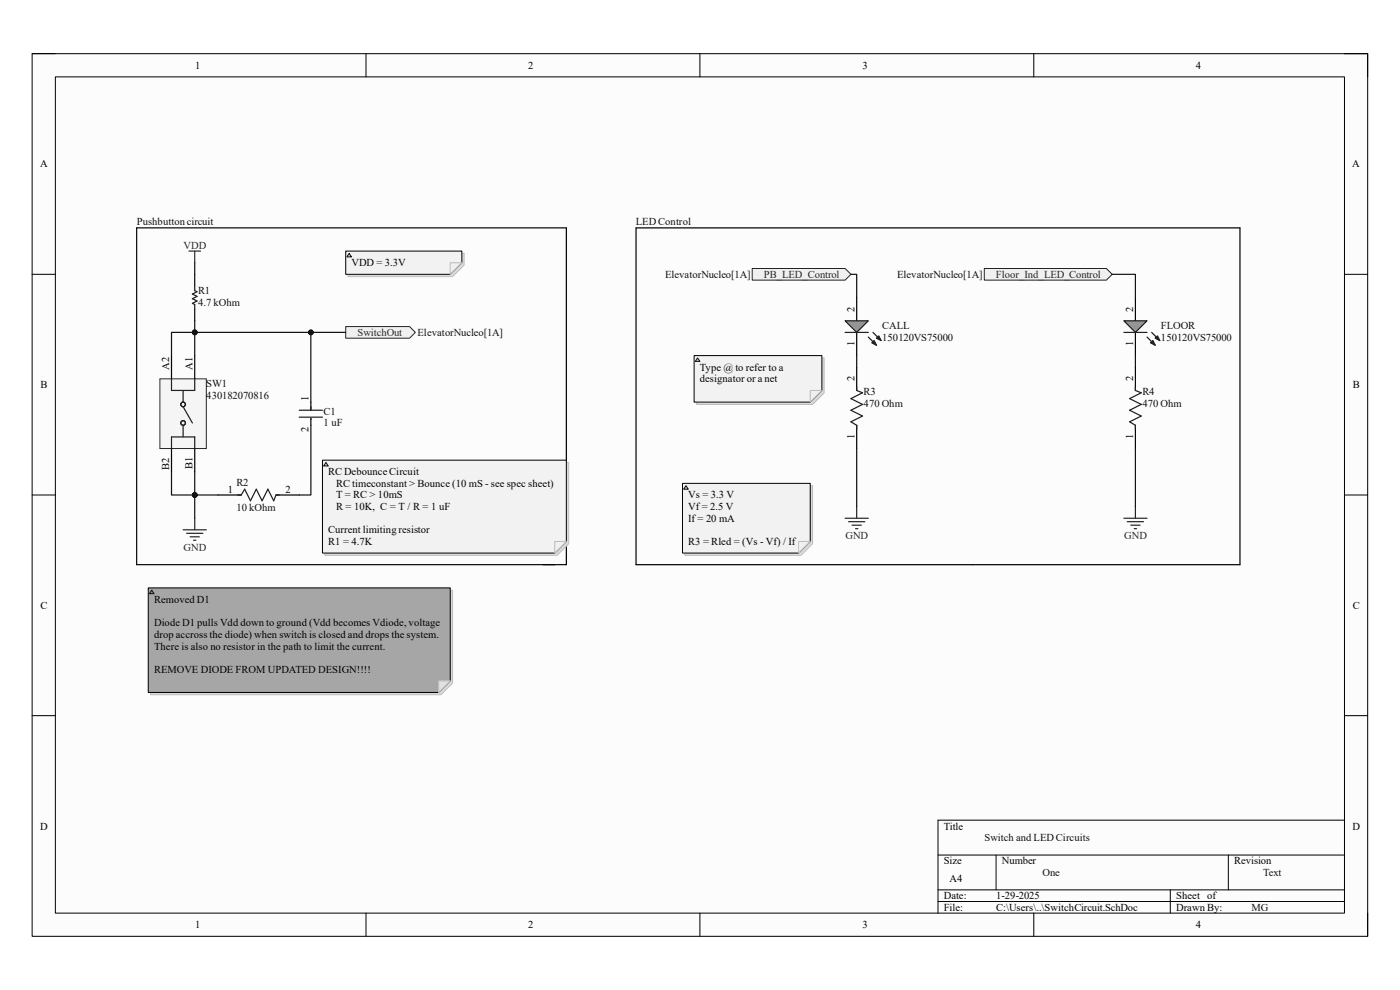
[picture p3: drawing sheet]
<svg xmlns="http://www.w3.org/2000/svg" width="297mm" height="210mm" viewBox="0 0 297 210" stroke-linecap="round" stroke-linejoin="round" font-family="sans-serif">
<path d="M6.8 11.4h283.4v187.2h-283.4z" fill-rule="evenodd" fill="#fcfcfc"/>
<path d="M6.8 11.4h283.4v187.2h-283.4z" fill="none" stroke="#000" stroke-width=".21"/>
<path d="M11.7 16.3h273.5v177.4h-273.5z" fill-rule="evenodd" fill="#fcfcfc"/>
<g fill="none" stroke="#000" stroke-width=".21">
<path d="M6.8 11.4h4.9M11.7 16.3h273.5v177.4h-273.5zM77.6 11.4v4.9M148.5 11.4v4.9M219.3 11.4v4.9M285.2 11.4h5v4.9M6.8 58.2h4.9M285.2 58.2h5M6.8 105h4.9M285.2 105h5M6.8 151.8h4.9M285.2 151.8h5"/>
<path d="M285.2 174h-86.2v19.7M77.6 193.7v4.9M148.5 193.7v4.9M199 181.4h86.2M199 188.8h86.2M199 191.2h86.2M211.3 181.4v7.4M219.3 193.7v4.9M248.3 188.8v4.9M260.6 181.4v7.4M290.2 193.7v4.9"/>
</g>
<path d="M38.8 112.4h5M39.6 113.1h3.4M40.3 113.9h2M41.1 114.6h.5M41.3 109.9v2.5" fill="none" stroke="#262626" stroke-width=".25"/>
<path d="M73.3 69.3h13.6l1.2 1.2-1.2 1.2h-13.6z" fill-rule="evenodd" fill="#f0f0f0"/>
<path d="M73.3 69.3h13.6l1.2 1.2-1.2 1.2h-13.6z" fill="none" stroke="#262626" stroke-width=".21"/>
<path d="M40.1 53.3h2.4M41.3 53.3v2.4" fill="none" stroke="#262626" stroke-width=".25"/>
<path d="M33.9 80.4h9.9v14.7h-9.9z" fill-rule="evenodd" fill="#f5f5f5"/>
<path d="M33.9 80.4h9.9v14.7h-9.9z" fill="none" stroke="#262626" stroke-width=".21"/>
<path d="M41.3 58.2v2.5M36.4 75.4v5M41.3 65.6v2.4M41.3 75.4v5M36.4 95.1v5M41.3 95.1v5" fill="none" stroke="#000" stroke-width=".25"/>
<g fill="none" stroke="#1c1c1c" stroke-width=".25">
<path d="M41.3 60.7v.9l.5 .3-1 .5 1 .5-1 .5 1 .5-1 .5 .5 .2v1M36.4 80.4v2.4h4.9v-2.4M36.4 95.1v-2.4h4.9v2.4M38.8 82.8v2.5M38.8 90.2v2.5M38.8 86.3l2 3.4"/>
<circle cx="38.8" cy="85.8" r=".49"/>
<circle cx="38.8" cy="89.7" r=".49"/>
</g>
<path d="M159.6 57h19.7l1.2 1.2-1.2 1.2h-19.7z" fill-rule="evenodd" fill="#f0f0f0"/>
<path d="M159.6 57h19.7l1.2 1.2-1.2 1.2h-19.7z" fill="none" stroke="#262626" stroke-width=".21"/>
<path d="M29 48.3h91.2v71.5h-91.2zM134.9 48.3v71.5h128.2v-71.5h-128.2M66 85.3v1.7M66 88.7v1.5" fill="none" stroke="#000" stroke-width=".25"/>
<path d="M179.3 109.9h4.9M180 110.7h3.5M180.8 111.4h1.9M181.5 112.2h.5M181.7 107.5v2.4M238.4 109.9h4.9M239.2 110.7h3.4M239.9 111.4h2M240.6 112.2h.5M240.9 107.5v2.4" fill="none" stroke="#262626" stroke-width=".25"/>
<path d="M63.5 87h4.9M63.5 88.5h4.9M66 86.3v.7M66 88.7v.3" fill="none" stroke="#1c1c1c" stroke-width=".25"/>
<path d="M208.8 57h25.9l1.3 1.2-1.3 1.2h-25.9z" fill-rule="evenodd" fill="#f0f0f0"/>
<path d="M208.8 57h25.9l1.3 1.2-1.3 1.2h-25.9z" fill="none" stroke="#262626" stroke-width=".21"/>
<path d="M181.7 63.1v5M181.7 70.5v4.9" fill="none" stroke="#000" stroke-width=".25"/>
<path d="M179.3 68.1h4.9l-2.5 2.4z" fill="#969696"/>
<path d="M179.3 68.1h4.9l-2.5 2.4zM184.2 71.5l1.7 1.7M185.2 70.5l1.7 1.7" fill="none" stroke="#1c1c1c" stroke-width=".25"/>
<path d="M185 72.7l.4-.5 .5 1z" fill="#1c1c1c"/>
<path d="M185 72.7l.4-.5 .5 1z" fill="none" stroke="#1c1c1c" stroke-width=".25"/>
<path d="M185.9 71.7l.5-.4 .5 .9z" fill="#1c1c1c"/>
<path d="M179.3 70.5h4.9M185.9 71.7l.5-.4 .5 .9z" fill="none" stroke="#1c1c1c" stroke-width=".25"/>
<path d="M240.9 63.1v5M240.9 70.5v4.9" fill="none" stroke="#000" stroke-width=".25"/>
<path d="M238.4 68.1h4.9l-2.4 2.4z" fill="#969696"/>
<path d="M238.4 68.1h4.9l-2.4 2.4zM243.3 71.5l1.8 1.7M244.3 70.5l1.8 1.7" fill="none" stroke="#1c1c1c" stroke-width=".25"/>
<path d="M244.1 72.7l.5-.5 .5 1z" fill="#1c1c1c"/>
<path d="M244.1 72.7l.5-.5 .5 1z" fill="none" stroke="#1c1c1c" stroke-width=".25"/>
<path d="M245.1 71.7l.5-.4 .5 .9z" fill="#1c1c1c"/>
<path d="M238.4 70.5h4.9M245.1 71.7l.5-.4 .5 .9zM181.7 82.1v.7l1.3 .5-2.5 1.3 2.5 1.2-2.5 1.2 2.5 1.3-2.5 1.2 1.2 .7v.8M240.9 82.1v.7l1.2 .5-2.5 1.3 2.5 1.2-2.5 1.2 2.5 1.3-2.5 1.2 1.3 .7v.8M50.4 105h.8l.7-1.2 1.2 2.4 1.3-2.4 1.2 2.4 1.2-2.4 1.3 2.4 .5-1.2h.7" fill="none" stroke="#1c1c1c" stroke-width=".25"/>
<path d="M181.7 77.9v4.9M240.9 77.9v4.9M181.7 90.2v5M240.9 90.2v5M46.2 105h5M58.6 105h4.9" fill="none" stroke="#000" stroke-width=".25"/>
<path d="M36.4 75.4v-4.9h4.9v4.9" fill="none" stroke="#0e0e0e" stroke-width=".25"/>
<circle cx="41.3" cy="70.5" r=".49" fill="#0e0e0e"/>
<circle cx="41.3" cy="70.5" r=".49" fill="none" stroke="#0e0e0e" stroke-width=".21"/>
<path d="M36.4 100.1v4.9h4.9v-4.9" fill="none" stroke="#0e0e0e" stroke-width=".25"/>
<circle cx="41.3" cy="105" r=".49" fill="#0e0e0e"/>
<circle cx="41.3" cy="105" r=".49" fill="none" stroke="#0e0e0e" stroke-width=".21"/>
<path d="M41.3 105v4.9" fill="none" stroke="#0e0e0e" stroke-width=".25"/>
<circle cx="41.3" cy="105" r=".49" fill="#0e0e0e"/>
<circle cx="41.3" cy="105" r=".49" fill="none" stroke="#0e0e0e" stroke-width=".21"/>
<path d="M41.3 105h4.9" fill="none" stroke="#0e0e0e" stroke-width=".25"/>
<circle cx="41.3" cy="105" r=".49" fill="#0e0e0e"/>
<circle cx="41.3" cy="105" r=".49" fill="none" stroke="#0e0e0e" stroke-width=".21"/>
<path d="M41.3 68v2.5" fill="none" stroke="#0e0e0e" stroke-width=".25"/>
<circle cx="41.3" cy="70.5" r=".49" fill="#0e0e0e"/>
<circle cx="41.3" cy="70.5" r=".49" fill="none" stroke="#0e0e0e" stroke-width=".21"/>
<path d="M65.9 70.5v14.8" fill="none" stroke="#0e0e0e" stroke-width=".25"/>
<circle cx="65.9" cy="70.5" r=".49" fill="#0e0e0e"/>
<circle cx="65.9" cy="70.5" r=".49" fill="none" stroke="#0e0e0e" stroke-width=".21"/>
<path d="M41.3 70.5h32M181.7 75.4v2.5M66 90.2v14.8h-2.5" fill="none" stroke="#0e0e0e" stroke-width=".25"/>
<circle cx="41.3" cy="70.5" r=".49" fill="#0e0e0e"/>
<circle cx="41.3" cy="70.5" r=".49" fill="none" stroke="#0e0e0e" stroke-width=".21"/>
<circle cx="65.9" cy="70.5" r=".49" fill="#0e0e0e"/>
<circle cx="65.9" cy="70.5" r=".49" fill="none" stroke="#0e0e0e" stroke-width=".21"/>
<path d="M41.3 55.7v2.5M180.5 58.2h1.2v4.9M236 58.2h4.9v4.9M240.9 75.4v2.5M181.7 95.2v12.3M240.9 95.2v12.3" fill="none" stroke="#0e0e0e" stroke-width=".25"/>
<path d="M68.9 98.1h51.7v17.3l-2.4 2.4h-49.3z" fill-rule="evenodd" fill="#ddd"/>
<path d="M68.9 98.1h51.7v17.3l-2.4 2.4h-49.3z" fill="none" stroke="#bdbdbd" stroke-width=".21"/>
<path d="M68.4 97.6h51.8v17.3l-2.5 2.4h-49.3z" fill-rule="evenodd" fill="#f2f2f2"/>
<path d="M68.4 97.6h51.8v17.3l-2.5 2.4h-49.3z" fill="none" stroke="#000" stroke-width=".21"/>
<path d="M117.7 114.9h2.5l-2.5 2.4z" fill="#efefef"/>
<path d="M117.7 114.9h2.5l-2.5 2.4z" fill="none" stroke="#bdbdbd" stroke-width=".21"/>
<path d="M69.2 98.1l.4 .7h-.9z" fill="#d1d1d1"/>
<path d="M69.2 98.1l.4 .7h-.9z" fill="none" stroke="#0f0f0f" stroke-width=".21"/>
<path d="M145.3 103h27.1v12.4l-2.5 2.4h-24.6z" fill-rule="evenodd" fill="#ddd"/>
<path d="M145.3 103h27.1v12.4l-2.5 2.4h-24.6z" fill="none" stroke="#bdbdbd" stroke-width=".21"/>
<path d="M144.8 102.5h27.1v12.4l-2.5 2.4h-24.6z" fill-rule="evenodd" fill="#f2f2f2"/>
<path d="M144.8 102.5h27.1v12.4l-2.5 2.4h-24.6z" fill="none" stroke="#000" stroke-width=".21"/>
<path d="M169.4 114.9h2.5l-2.5 2.4z" fill="#efefef"/>
<path d="M169.4 114.9h2.5l-2.5 2.4z" fill="none" stroke="#bdbdbd" stroke-width=".21"/>
<path d="M145.5 103l.5 .8h-1z" fill="#d1d1d1"/>
<path d="M145.5 103l.5 .8h-1z" fill="none" stroke="#0f0f0f" stroke-width=".21"/>
<path d="M73.8 53.8h24.7v2.4l-2.5 2.5h-22.2z" fill-rule="evenodd" fill="#ddd"/>
<path d="M73.8 53.8h24.7v2.4l-2.5 2.5h-22.2z" fill="none" stroke="#bdbdbd" stroke-width=".21"/>
<path d="M73.3 53.3h24.7v2.4l-2.5 2.5h-22.2z" fill-rule="evenodd" fill="#f2f2f2"/>
<path d="M73.3 53.3h24.7v2.4l-2.5 2.5h-22.2z" fill="none" stroke="#000" stroke-width=".21"/>
<path d="M95.5 55.7h2.5l-2.5 2.5z" fill="#efefef"/>
<path d="M95.5 55.7h2.5l-2.5 2.5z" fill="none" stroke="#bdbdbd" stroke-width=".21"/>
<path d="M74.1 53.8l.5 .7h-1z" fill="#d1d1d1"/>
<path d="M74.1 53.8l.5 .7h-1z" fill="none" stroke="#0f0f0f" stroke-width=".21"/>
<path d="M147.8 75.9h27v7.4l-2.4 2.5h-24.6z" fill-rule="evenodd" fill="#ddd"/>
<path d="M147.8 75.9h27v7.4l-2.4 2.5h-24.6z" fill="none" stroke="#bdbdbd" stroke-width=".21"/>
<path d="M147.3 75.4h27.1v7.4l-2.5 2.5h-24.6z" fill-rule="evenodd" fill="#f2f2f2"/>
<path d="M147.3 75.4h27.1v7.4l-2.5 2.5h-24.6z" fill="none" stroke="#000" stroke-width=".21"/>
<path d="M171.9 82.8h2.5l-2.5 2.5z" fill="#efefef"/>
<path d="M171.9 82.8h2.5l-2.5 2.5z" fill="none" stroke="#bdbdbd" stroke-width=".21"/>
<path d="M148 75.9l.5 .8h-1z" fill="#d1d1d1"/>
<path d="M148 75.9l.5 .8h-1z" fill="none" stroke="#0f0f0f" stroke-width=".21"/>
<path d="M32 125.2h64v19.7l-2.5 2.5h-61.5z" fill-rule="evenodd" fill="#dbdbdb"/>
<path d="M32 125.2h64v19.7l-2.5 2.5h-61.5z" fill="none" stroke="#bdbdbd" stroke-width=".21"/>
<path d="M31.5 124.7h64v19.7l-2.5 2.5h-61.5z" fill-rule="evenodd" fill="#a6a6a6"/>
<path d="M31.5 124.7h64v19.7l-2.5 2.5h-61.5z" fill="none" stroke="#000" stroke-width=".21"/>
<path d="M93 144.4h2.5l-2.5 2.5z" fill="#dedede"/>
<path d="M93 144.4h2.5l-2.5 2.5z" fill="none" stroke="#bdbdbd" stroke-width=".21"/>
<path d="M32.2 125.2l.5 .7h-1z" fill="#949494"/>
<path d="M32.2 125.2l.5 .7h-1z" fill="none" stroke="#0f0f0f" stroke-width=".21"/>
<g font-size="2.2">
<text x="41.4" y="14.6">1</text>
<text x="112.1" y="14.6">2</text>
<text x="183" y="14.6">3</text>
<text x="253.7" y="14.6">4</text>
<text x="8.5" y="35.5">A</text>
<text x="286.9" y="35.5">A</text>
<text x="74.5" y="56.5">VDD = 3.3V</text>
<text x="181.3" y="66.1" transform="rotate(-90 181.3 66.1)">2</text>
<text x="240.4" y="66.1" transform="rotate(-90 240.4 66.1)">2</text>
<text x="181.3" y="73.3" transform="rotate(-90 181.3 73.3)">1</text>
<text x="240.4" y="73.3" transform="rotate(-90 240.4 73.3)">1</text>
<text x="8.6" y="82.3">B</text>
<text x="35.9" y="78.4" transform="rotate(-90 35.9 78.4)">A2</text>
<text x="40.8" y="78.4" transform="rotate(-90 40.8 78.4)">A1</text>
<text x="148.5" y="78.7">Type @ to refer to a</text>
<text x="148.5" y="81.1">designator or a net</text>
<text x="181.3" y="80.9" transform="rotate(-90 181.3 80.9)">2</text>
<text x="240.4" y="80.9" transform="rotate(-90 240.4 80.9)">2</text>
<text x="287" y="82.3">B</text>
<text x="65.4" y="85" transform="rotate(-90 65.4 85)">1</text>
<text x="65.4" y="91.7" transform="rotate(-90 65.4 91.7)">2</text>
<text x="181.3" y="93" transform="rotate(-90 181.3 93)">1</text>
<text x="240.4" y="93" transform="rotate(-90 240.4 93)">1</text>
<text x="35.9" y="99.6" transform="rotate(-90 35.9 99.6)">B2</text>
<text x="40.8" y="99.4" transform="rotate(-90 40.8 99.4)">B1</text>
<text x="69.6" y="100.8">RC Debounce Circuit</text>
<text x="48.3" y="104.5">1</text>
<text x="60.5" y="104.5">2</text>
<text x="71.3" y="103.3">RC timeconstant &gt; Bounce (10 mS - see spec sheet)</text>
<text x="71.3" y="105.7">T = RC &gt; 10mS</text>
<text x="146" y="105.7">Vs = 3.3 V</text>
<text x="69.6" y="113.2">Current limiting resistor</text>
<text x="71.3" y="108.2">R = 10K, C = T / R = 1 uF</text>
<text x="146" y="108.2">Vf = 2.5 V</text>
<text x="146" y="110.7">If = 20 mA</text>
<text x="69.6" y="115.6">R1 = 4.7K</text>
<text x="146" y="115.6">R3 = Rled = (Vs - Vf) / If</text>
<text x="8.6" y="129.2">C</text>
<text x="32.7" y="127.9">Removed D1</text>
<text x="287" y="129.2">C</text>
<text x="32.7" y="132.8">Diode D1 pulls Vdd down to ground (Vdd becomes Vdiode, voltage</text>
<text x="32.7" y="135.3">drop accross the diode) when switch is closed and drops the system.</text>
<text x="32.7" y="137.8">There is also no resistor in the path to limit the current.</text>
<text x="32.7" y="142.7">REMOVE DIODE FROM UPDATED DESIGN!!!!</text>
<text x="8.5" y="176">D</text>
<text x="200.2" y="176">Title</text>
<text x="286.9" y="176">D</text>
<text x="200.2" y="183.3">Size</text>
<text x="212.6" y="183.3">Number</text>
<text x="261.8" y="183.3">Revision</text>
<text x="200.2" y="190.8">Date:</text>
<text x="201.5" y="187.1">A4</text>
<text x="211.3" y="190.8">1-29-2025</text>
<text x="249.5" y="190.8">Sheet of</text>
<text x="41.4" y="196.9">1</text>
<text x="112.1" y="196.9">2</text>
<text x="183" y="196.9">3</text>
<text x="200.2" y="193.2">File:</text>
<text x="211.3" y="193.2">C:\Users\..\SwitchCircuit.SchDoc</text>
<text x="249.5" y="193.2">Drawn By:</text>
<text x="253.7" y="196.9">4</text>
</g>
<g font-size="2.2" fill="#0e0e0e">
<text x="29" y="47.8">Pushbutton circuit</text>
<text x="134.9" y="47.8">LED Control</text>
<text x="141.1" y="58.9">ElevatorNucleo[1A]</text>
<text x="190.3" y="58.9">ElevatorNucleo[1A]</text>
<text x="42" y="62.4">R1</text>
<text x="42" y="64.9">4.7 kOhm</text>
<text x="88.6" y="71.2">ElevatorNucleo[1A]</text>
<text x="187.2" y="69.8">CALL</text>
<text x="246.3" y="69.8">FLOOR</text>
<text x="187.2" y="72.3">150120VS75000</text>
<text x="246.3" y="72.3">150120VS75000</text>
<text x="43.8" y="82.1">SW1</text>
<text x="183.2" y="83.8">R3</text>
<text x="242.4" y="83.8">R4</text>
<text x="43.8" y="84.6">430182070816</text>
<text x="68.7" y="88">C1</text>
<text x="183.2" y="86.3">470 Ohm</text>
<text x="242.4" y="86.3">470 Ohm</text>
<text x="68.7" y="90.5">1 uF</text>
<text x="50.2" y="103">R2</text>
<text x="50.2" y="108.5">10 kOhm</text>
<text x="208.8" y="178.4">Switch and LED Circuits</text>
<text x="221.1" y="185.8">One</text>
<text x="268" y="185.8">Text</text>
<text x="265.5" y="193.2">MG</text>
</g>
<g font-size="2.2" fill="#262626">
<text x="38.9" y="52.8">VDD</text>
<text x="162.1" y="58.9">PB_LED_Control</text>
<text x="211.3" y="58.9">Floor_Ind_LED_Control</text>
<text x="75.8" y="71.2">SwitchOut</text>
<text x="38.9" y="116.8">GND</text>
<text x="179.4" y="114.4">GND</text>
<text x="238.5" y="114.4">GND</text>
</g>
</svg>
